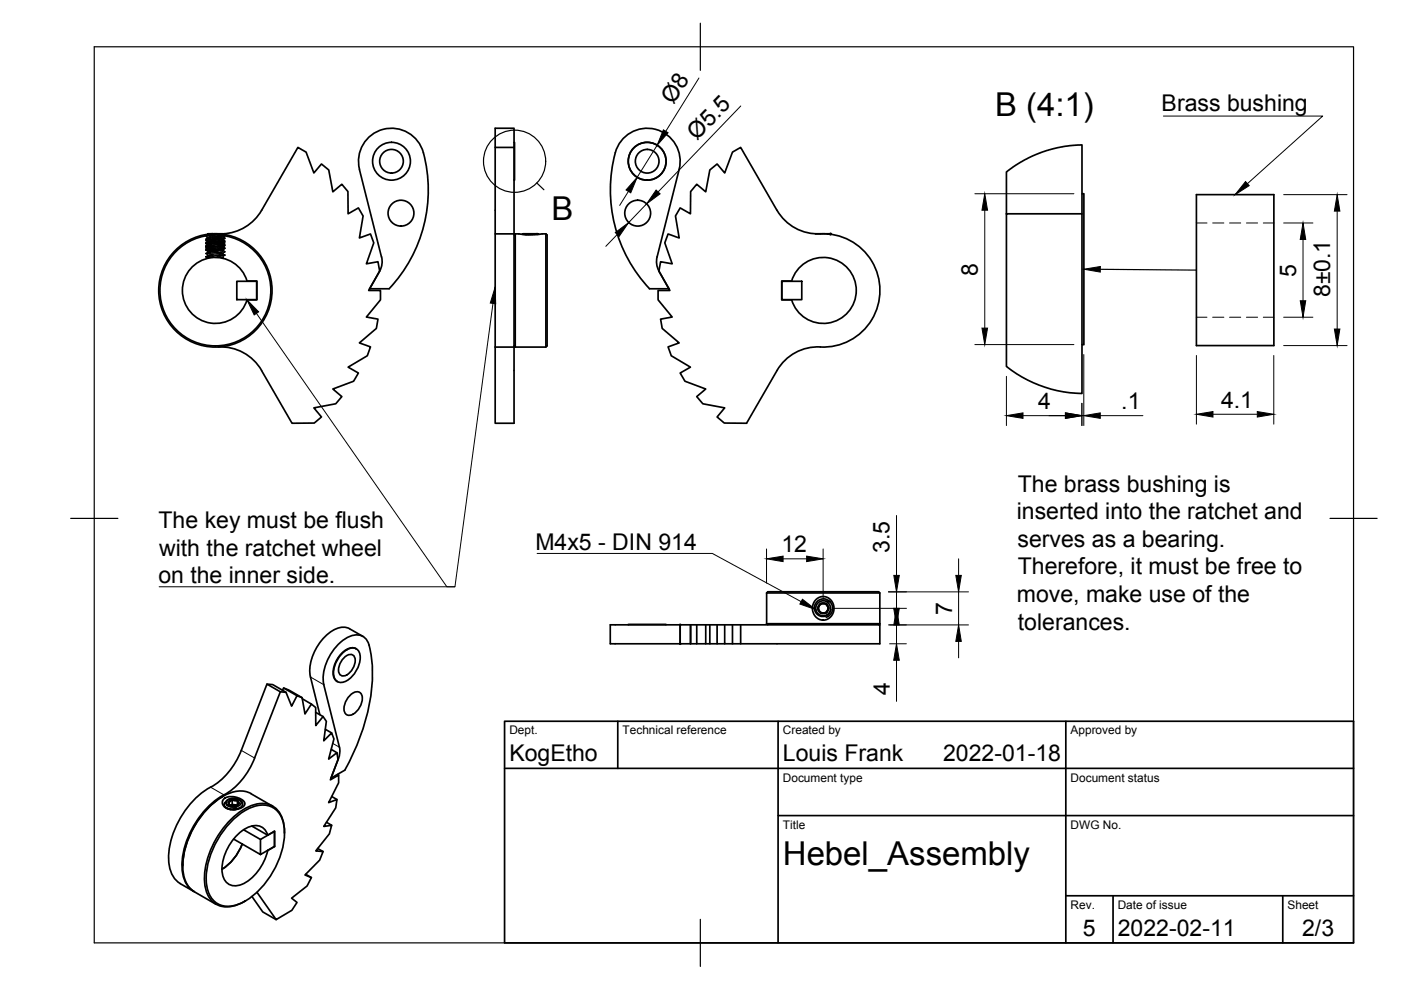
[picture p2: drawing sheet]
<svg xmlns="http://www.w3.org/2000/svg" width="297mm" height="210mm" viewBox="0 0 297 210" stroke-linecap="round" stroke-linejoin="round" font-family="sans-serif">
<!-- layer: Visible -->
<g fill="none" stroke="#000" stroke-width=".36">
<path d="M89.8 32.4a7 7 0 0 0-8.6-5 7 7 0 0 0-5 8.5M89.8 32.4a30.6 30.6 0 0 1-7.3 28.8h-4.1l2.3-4.2 .3-1v-1l-4.8-19.1M105 31.3v-4.1h4v4.1M109 31.3v58.4h-4v-16.1M109 31.3h-4v42.3M109 30.2v8M144 35.9a7 7 0 0 0-5-8.5 7 7 0 0 0-8.5 5 30.6 30.6 0 0 0 7.2 28.8h4.1l-2.3-4.2-.3-1v-1l4.8-19.1M41.1 56.3a7 7 0 0 1 11.3 3.3h2.1v4h-2.1a7 7 0 0 1-10.5 3.9 7 7 0 0 1-.8-11.2zM44.1 49.6h.6h-.6M44.1 49.6h.1M45.1 49.5h-.4M47.3 49.6h-2.3"/>
<path d="M47.3 49.6l.2 .1M50.2 59.6h4.2v3.9h-4.2zM55.5 44.6l7.7-13.3 1.7 1 1.6 4.4 1.7-1.9 1.5 1.2 .9 4.7 1.9-1.6 1.3 1.5v4.7l2.2-1.2 1 1.7-.8 4.7 2.3-.9 .7 1.9-1.5 4.4 2.4-.4 .4 2-2.3 4.1h2.5v2l-3 3.6 2.4 .5-.3 1.9-3.6 3.1 2.3 .8-.6 1.9-4.1 2.4 2.2 1.3-1 1.7-4.4 1.7 1.9 1.6-1.3 1.5-4.7 .9 1.7 1.9-1.6 1.3h-4.7l-6.4-11.1M55.5 44.6a10 10 0 0 1-8.2 5M105 49.6h4M109.2 49.6l2.8 .2 3.7-.2M109.2 49.6v24M109.2 49.6l-.2 .2M110.8 49.7h.1M112.2 49.6h-1.4M112.2 49.6l-1.4 .1M112.2 49.6h.4"/>
<path d="M112.6 49.6h1.1M112.6 49.6l-1.6 .1M113.7 49.5h.3M113.7 49.6l-2.3 .2M114.3 49.7l-.3-.1v.1M115.7 49.6v24M115.7 49.6l.3 .2v23.5l-.3 .3h-6.5M164.7 44.6a10.3 10.3 0 0 0 10.3 5 12.1 12.1 0 0 1 11.5 13.1 12.1 12.1 0 0 1-13.6 10.9 10 10 0 0 0-8.2 4.9l-6.4 11.2h-4.7l-1.6-1.3 1.6-1.9-4.6-.9-1.3-1.5 1.9-1.6-4.4-1.7-1-1.7 2.2-1.3-4.1-2.4-.7-1.9 2.4-.8-3.6-3.1-.3-1.9 2.4-.5-3-3.6v-2h2.5l-2.3-4.1 .4-2 2.4 .4-1.6-4.4 .7-1.9 2.4 .9-.8-4.7 1-1.7 2.2 1.2v-4.7l1.3-1.5 1.9 1.6 .9-4.7 1.5-1.2 1.6 1.9 1.7-4.4 1.7-1 7.7 13.3M165.8 59.6h4.2v3.9h-4.2zM167.8 59.6h-2.1v4h2.1M167.8 59.6a7 7 0 0 1 10.8-3.7 7 7 0 0 1 0 11.4 7 7 0 0 1-10.8-3.7M172.9 49.6h3.2h-.5"/>
<path d="M176.1 49.6h-.2M176.1 49.6v.1M176.1 49.6h.1M213.4 45.3h16v38.1a26.6 26.6 0 0 1-16-5.7zM213.4 45.3v-8.8l3.5-2.4 3.9-1.8 4.6-1.2 3.7-.4h.3v14.6M229.4 41.1h.4v32h-.4M253.7 41.3h16.4v32h-16.4zM46.3 73.6a10 10 0 0 1 9.2 4.9M105 73.6h4M109 73.3l.2 .3M72.4 138.7a2.54 2.54 0 0 1 3.4-1 3.5 3.5 0 0 1 .1 3.8 5.1 5.1 0 0 1-3.6 3.2 1.67 1.67 0 0 1-1.6-2 6.3 6.3 0 0 1 1.7-4zM73.1 139.3a1.37 1.37 0 0 1 2-.2 3.3 3.3 0 0 1-2.5 4.2 1.26 1.26 0 0 1-.8-1.8 4.2 4.2 0 0 1 1.3-2.2z"/>
<path d="M75.5 137.5v.1M75.5 137.5a2.72 2.72 0 0 0-3.1 1.1 5.4 5.4 0 0 0-1.6 5.1l.7 .8M76.9 134.9l-2.8-1.6a4.1 4.1 0 0 0-4.6 1.1 10.4 10.4 0 0 0-3.7 9.1l2 8M129.4 132.5h14.8v4h-14.8zM133.2 132.5h8M144.2 132.5h42.3v4h-29.5v-4M144.2 132.5v4h2.2M146.4 132.5v4M146.4 132.5v4h1.3M147.7 132.5v4h1.9M149.6 132.5v4h.9M150.5 132.5v4h1.5"/>
<path d="M152 132.5v4h1.6M153.6 132.5v4h1.7M155.3 132.5v4h1.7M162.5 132.2h24M162.5 125.7h24M162.5 125.7l.3-.2h23.5l.2 .2v6.5M162.5 132.2l.3 .3M162.5 125.7v6.5M172.8 127.3l.8-.6 1.2-.2 .8 .3 .7 .6 .4 .8 .1 1.1-.3 1-.6 .7-.7 .4-.9 .1-.8-.3-.7-.5-.3-.5-.2-1v-.9zM174 128h1.1l.5 .8v.3l-.5 .9h-1.1l-.6-1zM174.6 127l-1.1 .3-.7 .9-.1 1 .6 1.1 .9 .4 .8-.1 .5-.3 .4-.4 .2-.6-.1-.7-.3-.6a1.61 1.61 0 0 0-2.2-.2 1.61 1.61 0 0 0-.3 2.2 1.61 1.61 0 0 0 2.3 .2l.6-1M174.7 127l.7 .2 .6 .4"/>
<path d="M175.2 127.5h.3a1.44 1.44 0 0 1 1 1.7l-.4 1.1-.9 .6M186.5 132.2l-.2 .3M51.2 159.1a15.1 15.1 0 0 1-6.5 7.8M56.6 145l1.2 .2 2.8 1.6M59.4 146.7l-2.8-1.7-5.4 14.1M59.9 146.4l.2-.5 2.9 1.6M60.1 145.9l1.1 .4 2.9 1.6M64.1 148.2l1.9 1.1M66.9 151l1.6 .9M68.6 145.2l3.4 13.2 .1 1-.4 1.6M68.7 145.2a10.3 10.3 0 0 1 5.2-10.2 2.82 2.82 0 0 1 4.3 1.8 33.4 33.4 0 0 1-1.9 19.5l-1.4 3.5-1.8 3.5-2.9 1.7 1.5-3.9M69 154.6l1.3 .8"/>
<path d="M70.2 158.9l1.2 .7M74 147.6a1.66 1.66 0 0 1 2.6-.5 3.5 3.5 0 0 1-2.7 4.6 1.67 1.67 0 0 1-.8-2.5zM44.7 166.9a18.3 18.3 0 0 0-8.9 16.2 5.4 5.4 0 0 0 2.4 4.2M47.2 168.9a18.3 18.3 0 0 0-8.5 14.7M47.3 169.5l1.1-.6 1.5 .1 1.6 .7 .3 .3 .1 .5-.3 .5-.6 .4-1.1 .3-1.3-.1-.9-.4-.4-.5-.2-.7zM47.5 168.5a18.6 18.6 0 0 0-8.9 15.3 6 6 0 0 0 2.6 5.2M47.5 170.6h.1M47.6 171l.6 .4 .8 .2h.9l1-.3M47.7 170.1l-.2 .5 .3 .5 .8 .4 .8 .1M48 170.6l.7 .4 1 .1-.7-.1-.8-.3M48.1 171.4h.1M48.2 170.7l-.3-.4v-.3l.3-.4 .8-.3h1l.9 .3 .5 .6v.6l-.5 .5"/>
<path d="M48.2 170.7a.78 .78 0 0 1-.2-.9 .78 .78 0 0 1 .8-.4l.8-.1a1.17 1.17 0 0 1 1.5 1.1l-.5 .5-.5 .1M48.7 171.6h.2M48.7 170.7l-.2-.4a.29 .29 0 0 1 0-.3 .29 .29 0 0 1 .3-.1l.2-.1a.58 .58 0 0 1 .8 0h.2a.42 .42 0 0 1 .5 .5l.1 .1-.3 .3M48.9 170.7l.6-.1 .7 .1M49 174.2a10 10 0 0 1 7.2-3.5 4.6 4.6 0 0 1 4 4.7 17.7 17.7 0 0 1-9.3 16.2 4.7 4.7 0 0 1-7.1-4.1 17.6 17.6 0 0 1 5.2-13.3zM49.2 169.6v1M49.2 169.5l-.5 .2a.49 .49 0 0 0-.2 .8l.2 .2M49.2 169.5l1.2 .2M49.5 177.9l5.7 3.3 3-1.7v-3.2l-3 1.7v3.2M50.1 171.6l-.5 .1M50.1 171l-.7 .6M50.1 171l-.4 .1"/>
<path d="M50.2 170.7l-1-.1-.3 .2M50.3 169.7v1M50.4 169.7l.2 .2a.68 .68 0 0 1-.8 .9l-1.1-.1M50.9 171.3l-1.4 .3M51.4 178.9a10.9 10.9 0 0 1-4.3 5.4M51.6 175.9l3.6 2.1M53.2 168.3l4.6 2.6M53.2 168.3a5.7 5.7 0 0 0-5.5 .3 18.5 18.5 0 0 0-8.9 15.6 5.7 5.7 0 0 0 2.4 4.9M53.4 175.1l3.3 2 1.5-.9v3.3l-1.5 .8M54 160.7l5.4-14 1.2 .1 1.2 2.9 1.2-2.2 1.1 .4 .6 3.5 1.3-2.1 .9 .7 .1 3.8 1.5-1.9 .7 1-.6 4.2 1.7-1.7 .5 1.3-1.1 4.2 1.7-1.3 .3 1.5-1.7 4.2 1.8-1v1.7l-2.1 4.2 1.7-.7-.2 1.8-2.6 3.9 1.7-.2-.5 1.8-2.8 3.6 1.5 .1-.7 1.9-3.1 3.1 1.3 .6-.9 1.7-3.3 2.6 1.2 .9-1.1 1.7-3.4 2-4-5.8M54 160.7a15.1 15.1 0 0 1-6.5 7.8M56.8 177.1a2.7 2.7 0 0 0-3.9-1.8 10.4 10.4 0 0 0-5.8 9.9 2.8 2.8 0 0 0 4.2 2.3 10.6 10.6 0 0 0 5.5-7.2"/>
<path d="M58.1 176.2l.1 .1M58.2 179.5h.1M60.3 176.4v.2M60.3 176.4a6 6 0 0 0-2.7-5.6 7 7 0 0 0-7 1.5 18.7 18.7 0 0 0-7.2 14.6 5 5 0 0 0 4.6 5.4 7.9 7.9 0 0 0 4-1.3M67.4 179.9l1.1 .6M69.2 174.3l1.1 .7M70.3 168.9l1.1 .6M71.6 164.2l.2 .1M38.2 187.4l2.9 1.6M41.2 189.1l4.6 2.6M53.4 190.1l2.3 3.3 2.8 1.6M56.7 180.3h.1"/>
<path d="M64.8 185.4l1.2 .7"/>
<circle cx="83" cy="34.2" r="4"/>
<circle cx="83" cy="34.2" r="2.51"/>
<circle cx="137.2" cy="34.2" r="2.51"/>
<circle cx="137.2" cy="34.2" r="4"/>
<circle cx="85" cy="45.2" r="2.74"/>
<circle cx="135.2" cy="45.2" r="2.74"/>
<circle cx="45.7" cy="61.6" r="12"/>
<circle cx="45.7" cy="61.6" r="11.8"/>
<circle cx="174.6" cy="129" r="1.01"/>
<circle cx="174.6" cy="129" r="1.15"/>
</g>
<!-- layer: Hidden -->
<g fill="none" stroke="#000" stroke-width=".21">
<path d="M43.4 49.8l.6 .6M43.6 54.4l.2 .2h1M43.6 50.9v.1M43.6 51l.4 .2v.2l-.4 .2 .4 .3v.2M43.6 53.8l.4 .2-.4 .4M43.7 52.8l2.3 .5-2-.1h.3M43.7 52.8l.5 .3 1.8 .2M43.7 51.6l2.3 .2M43.7 52v.1M43.7 52.1l.4 .3M43.7 51l2.4 .2M43.9 50.7h-.2l2.1 .2"/>
<path d="M43.9 53.8l2.3 .1M43.9 53.1l2.4 .2M44 53.3v.2l-.4 .3M44 54.6l.2 .1M44 52.6v.2M44 52.1l-.4 .2 .4 .3M44 52.8l-.4 .2 .4 .3M44 53.3l2.3 .2M44.1 49.7l-.4 .3 .5 .3 2.3 .2M44.1 50.3v.1M44.1 51v.1M44.1 51.7v.1"/>
<path d="M44.1 52.4v.1M44.1 53.1v.1M44.1 49.6l.9 .2M44.1 50.4l-.4 .2 .4 .4M44.1 52.5l-.4 .3M44.1 51.8l-.4 .2M44.1 51.1l-.4 .2M44.2 50.7l2.3 .2M44.2 49.9h-.5l.6 .1M44.3 51.1l2.4 .2M44.4 50.1l2.3 .2M44.4 53.7l-.8 .1 1.6 .1"/>
<path d="M44.4 54.1l2.4 .1M44.4 50.4h-.5l.1 .3-.4 .2M44.4 50.4l-.4 .1 .6 .1M44.4 50.4h2.5M44.4 54.3l-.8 .1 1.5 .2M44.4 52.5l-.4 .1 1.9 .2M44.6 51.9l-.9 .2 1.4 .1M44.6 50.8l2.3 .1M44.6 51.6l-1 .1 1.4 .1M44.6 51.5l2.4 .2M44.7 52.2l-1.1 .1 1.3 .1M44.7 53.1l-.6 .1 .8 .1"/>
<path d="M44.7 50.3l-.6 .1 1.7 .2M44.8 51.3l-1.1 .1 1.2 .2M44.8 51l2.3 .2M44.9 51.8l-.9 .1 1.5 .1M45 49.6l-.8 .3 3.1-.1M45 52.3l-.9 .1 1.5 .1M45 53.1l2.4 .2M45 51.1l2.2 .2-.1 .1M45 52.2l2.2 .3M45.1 52.5l2.3 .2M45.1 49.6l.5 .1 .6-.1M45.1 49.6l-.2 .1-.4-.1v1.2h2.3v-1.2l-.2 .1-.4-.1"/>
<path d="M45.1 49.6v1.2M45.1 50.4l2.1 .1M45.2 52.3l2.4 .1M45.2 54l-1.2 .2 1.1 .1M45.2 51.9l2 .2-.4 .1M45.3 51l-1.3 .2 1 .1M45.5 52.6l-1.8 .1 .5 .1M45.5 54.3l-1.9 .2h.5M45.5 53l1.8 .1-.5 .1M45.5 50.1l2.2 .2h-.2M45.6 49.9h-1.5M45.6 52.3l-1.5 .2 .8 .1"/>
<path d="M45.6 53.3l-1.6 .2 .7 .1M45.7 52l-2 .1 .3 .1M45.7 52.2l-2.1 .2h.3M45.8 52.8l-2.2 .2 .2 .1M45.8 50.7l1.5 .1-.8 .2M45.9 51.5l-1.8 .2 .6 .1M45.9 53.7l1.4 .1-.9 .2M45.9 51.9l1.3 .1-1 .2M46 50.7l-2.4 .2M46 51.5l-2.3-.2 .4 .4M46.1 52.6l-2.1 .2h.3M46.1 51.6l1.6 .2-.8 .1"/>
<path d="M46.1 52.5l1.6 .2-.7 .1M46.1 52.7l1.1 .1-1.3 .2M46.1 49.9l1.1 .1-1.3 .2M46.2 51.9l1.5 .1-.8 .1M46.2 50.4l1.5 .1-.5 .1M46.2 51.4l1.1 .2-1.2 .1M46.2 49.6v1.2M46.3 49.6h1M46.3 50.4l-2.4 .2M46.3 52.3l1.4 .1-1 .1M46.3 54.4l1 .1-2.5 .1M46.4 54l1.3 .1-1 .1"/>
<path d="M46.5 51.9l-2.4 .1M46.5 51.5l-2.3 .2M46.5 49.7l-2.4-.1 1.5 .2M46.6 52.6l-2.9 .2 2.2 .1M46.7 52.1l.6 .2-1.7 .1M46.7 50.7l-2.3 .2M46.7 54.4l-1.9 .2M46.8 52.7l.4 .1-1.9 .1M46.8 49.9h.4l-1.9 .2M46.8 52.8l-2.4 .2M46.9 53.5l-2.4 .1M46.9 51.1l-2.4 .2"/>
<path d="M47 51l.7 .1-1.7 .1M47 50.7h.2l-2.2 .2M47.1 50.7l-2.4 .1 1 .6 1-.6M47.1 52.9l.2 .1-2.1 .1M47.1 53h.4l-2 .1M47.1 51.3l-2.4 .2M47.2 53.7l-2.4 .2M47.2 51.1l-2.4 .1M47.2 52.8l.3 .2-1.6 1.6h-.5l-1.3-1.4M47.2 50l.5 .4M47.2 51.6l.5 .1-2 .2M47.2 51.9l.5 .1-1.9 .1"/>
<path d="M47.3 51.2l.4 .1-1.9 .2M47.3 53.8l.4 .3-.4 .2 .1 .3h-.2M47.3 53.1l.4 .3-.4 .3v.1M47.3 51.5v.2l.4 .3-.4 .3M47.3 52.2v.2l.4 .3-.4 .3v.1M47.3 54.6l-.2 .1M47.4 50.4l-2.4 .2M47.4 54l.3 .1-2.1 .1M47.5 49.7l-.3 .3M47.5 53.4h.2l-2.1 .2M47.6 50.4l-.4 .3 .5 .4M47.6 51.1l-.4 .2 .5 .4-.5 .4 .5 .4-.5 .3"/>
<path d="M47.7 50.5l-.9-.1-1.8 .2M47.7 50.6l-.4 .3 .4 .4-.4 .3M47.9 49.8l-.6 .6M253.7 47.3h2.2M257.1 47.3h2.4M260.7 47.3h2.4M264.3 47.3h2.3M267.8 47.3h2.3M253.7 67.3h2.2M257.1 67.3h2.4M260.7 67.3h2.4M264.3 67.3h2.3"/>
<path d="M267.8 67.3h2.3"/>
</g>
<circle cx="44.1" cy="49.7" r=".08" fill="#000" stroke="#000" stroke-width=".21"/>
<!-- layer: Visible -->
<g fill="#000" stroke="#000" stroke-width=".21">
<circle cx="176.1" cy="49.7" r=".17"/>
<circle cx="176.1" cy="49.6" r=".17"/>
<circle cx="144.2" cy="132.5" r=".17"/>
<circle cx="144.2" cy="136.5" r=".17"/>
</g>
<!-- layer: Visible Narrow -->
<path d="M51.2 159.1l2.8 1.6M65.8 143.5l2.8 1.7M70.5 157.6l1.5 .8M44.7 166.9l2.8 1.6" fill="none" stroke="#000" stroke-width=".21"/>
<!-- layer: Border -->
<path d="M20 9.9h267v190h-267zM148.5 4.9v10M15 109.9h10M282 109.9h10M148.5 194.9v10" fill="none" stroke="#000" stroke-width=".25"/>
<!-- layer: TitleBlock -->
<path d="M107 152.9h180v47h-180zM131 152.9v10M165 152.9v47M226 152.9v47M107 162.9h180M165 172.9h122M226 189.9h61M236 189.9v10M272 189.9v10" fill="none" stroke="#000" stroke-width=".36"/>
<!-- layer: Annotations -->
<g fill="none" stroke="#000" stroke-width=".25">
<path d="M113.8 38.8l1.5 1.4"/>
<circle cx="109.1" cy="34.2" r="6.6"/>
</g>
<path d="M264.1 38.5l.8 .9-3 1.9zM52.4 63.6l2.4 2.5-.9 .7zM105 60.8l.1 3.6-1.2-.1zM170.1 127.1l2.8 2.1-3.3-1.1z" fill="#000" stroke="#000" stroke-width=".21"/>
<path d="M246.7 24.6h33.7l-15.9 14.3M54.4 66.5l40.3 57.9h1.7M104.5 64.3l-8 60.1h-62.8M113.9 117.3h37.1l18.9 10.3" fill="none" stroke="#000" stroke-width=".21"/>
<!-- layer: Sketch2 -->
<path d="M229.8 57.1l3.5-.6v1.2z" fill="#000" stroke="#000" stroke-width=".21"/>
<path d="M233.3 57.1l20.4 .2" fill="none" stroke="#000" stroke-width=".25"/>
<!-- layer: Dimensions -->
<g fill="none" stroke="#000" stroke-width=".21">
<path d="M148.2 16.5l-7 11.3M139.3 30.8l-4.2 6.8M157.1 22.5l-17.6 18.2M130.9 49.7l-2.5 2.5M133.2 40.6l-1.8 3M137.1 43.2l-3.8 4M206.7 41.1h21M208.8 44.6v25M272.2 47.3h6.2M272.2 41.3h13.4M276.3 50.8v13M283.5 44.8v25"/>
<path d="M206.7 73.1h21M213.4 79.8v10.4M229.8 75.2v15M253.7 75.4v14.5M270.1 75.4v14.5M272.2 67.3h6.2M272.2 73.3h13.4M216.9 88.1h9M229.4 85.5v4.7M229.4 88.1h.4M233.3 88.1h9M257.2 87.8h9.4"/>
<path d="M162.5 116.4v7.2M166 118.5h5M174.5 116.4v10.5M190.1 109.3v12.7M203.2 118.5v3.5M176.6 129h15.6M188.4 125.5h16.9M188.4 132.5h16.9M188.6 136.5h3.6M190.1 125.5v3.5M190.1 132.5v4M190.1 140v8.7"/>
<path d="M203.2 125.5v7M203.2 136v3.5"/>
</g>
<g fill="#000" stroke="#000" stroke-width=".21">
<path d="M140.7 27.5l.9 .6-2.3 2.7zM130.5 49.3l2.8-2.1-2 2.9zM135.1 37.6l-1.4 3.3-1-.6zM139.1 40.3l.9 .8-2.9 2.1zM208.8 41.1l.6 3.5h-1.2zM276.3 47.3l.5 3.5h-1.1zM283.5 41.3l.6 3.5h-1.2zM208.2 69.6h1.2l-.6 3.5zM275.7 63.8h1.1l-.5 3.5zM282.9 69.8h1.2l-.6 3.5zM213.4 88.1l3.5-.6v1.2zM225.9 87.5l3.5 .6-3.5 .6z"/>
<path d="M229.8 88.1l3.5-.6v1.2zM253.7 87.8l3.5-.5v1.1zM266.6 87.3l3.5 .5-3.5 .6zM162.5 118.5l3.5-.6v1.2zM171 117.9l3.5 .6-3.5 .6zM189.5 129h1.2l-.6 3.5zM190.1 136.5l.6 3.5h-1.2zM190.1 129l.6 3.5h-1.2zM189.5 122h1.2l-.6 3.5zM202.6 122h1.2l-.6 3.5zM203.2 132.5l.6 3.5h-1.2z"/>
</g>
<g font-size="7">
<text x="211" y="24.5">B (4:1)</text>
<text x="116.9" y="46.6">B</text>
<text x="166" y="183.4">Hebel_Assembly</text>
</g>
<g font-size="4.9">
<text x="142.8" y="22.3" transform="rotate(-58 142.8 22.3)">Ø8</text>
<text x="246.3" y="23.6">Brass bushing</text>
<text x="147.8" y="29.9" transform="rotate(-46 147.8 29.9)">Ø5.5</text>
<text x="207.3" y="58.4" transform="rotate(-90 207.3 58.4)">8</text>
<text x="274.8" y="58.6" transform="rotate(-90 274.8 58.6)">5</text>
<text x="282" y="63" transform="rotate(-90 282 63)">8±0.1</text>
<text x="220.1" y="86.7">4</text>
<text x="237.7" y="86.7">.1</text>
<text x="258.9" y="86.4">4.1</text>
<text x="215.8" y="104.2">The brass bushing is</text>
<text x="33.6" y="112">The key must be flush</text>
<text x="215.6" y="110">inserted into the ratchet and</text>
<text x="33.7" y="117.9">with the ratchet wheel</text>
<text x="113.5" y="116.6">M4x5 - DIN 914</text>
<text x="165.7" y="117.1">12</text>
<text x="188.6" y="117.3" transform="rotate(-90 188.6 117.3)">3.5</text>
<text x="215.8" y="115.9">serves as a bearing.</text>
<text x="33.6" y="123.7">on the inner side.</text>
<text x="215.8" y="121.8">Therefore, it must be free to</text>
<text x="201.8" y="130.4" transform="rotate(-90 201.8 130.4)">7</text>
<text x="215.6" y="127.7">move, make use of the</text>
<text x="215.8" y="133.5">tolerances.</text>
<text x="188.7" y="147.4" transform="rotate(-90 188.7 147.4)">4</text>
<text x="108" y="161.4">KogEtho</text>
<text x="166" y="161.4">Louis Frank</text>
<text x="200" y="161.4">2022-01-18</text>
<text x="229.6" y="198.6">5</text>
<text x="237" y="198.4">2022-02-11</text>
<text x="276.1" y="198.6">2/3</text>
</g>
<g font-size="2.5">
<text x="108" y="155.7">Dept.</text>
<text x="132" y="155.7">Technical reference</text>
<text x="166" y="155.7">Created by</text>
<text x="227" y="155.7">Approved by</text>
<text x="166" y="165.7">Document type</text>
<text x="227" y="165.7">Document status</text>
<text x="166" y="175.7">Title</text>
<text x="227" y="175.7">DWG No.</text>
<text x="227" y="192.7">Rev.</text>
<text x="237" y="192.7">Date of issue</text>
<text x="273" y="192.7">Sheet</text>
</g>
</svg>
